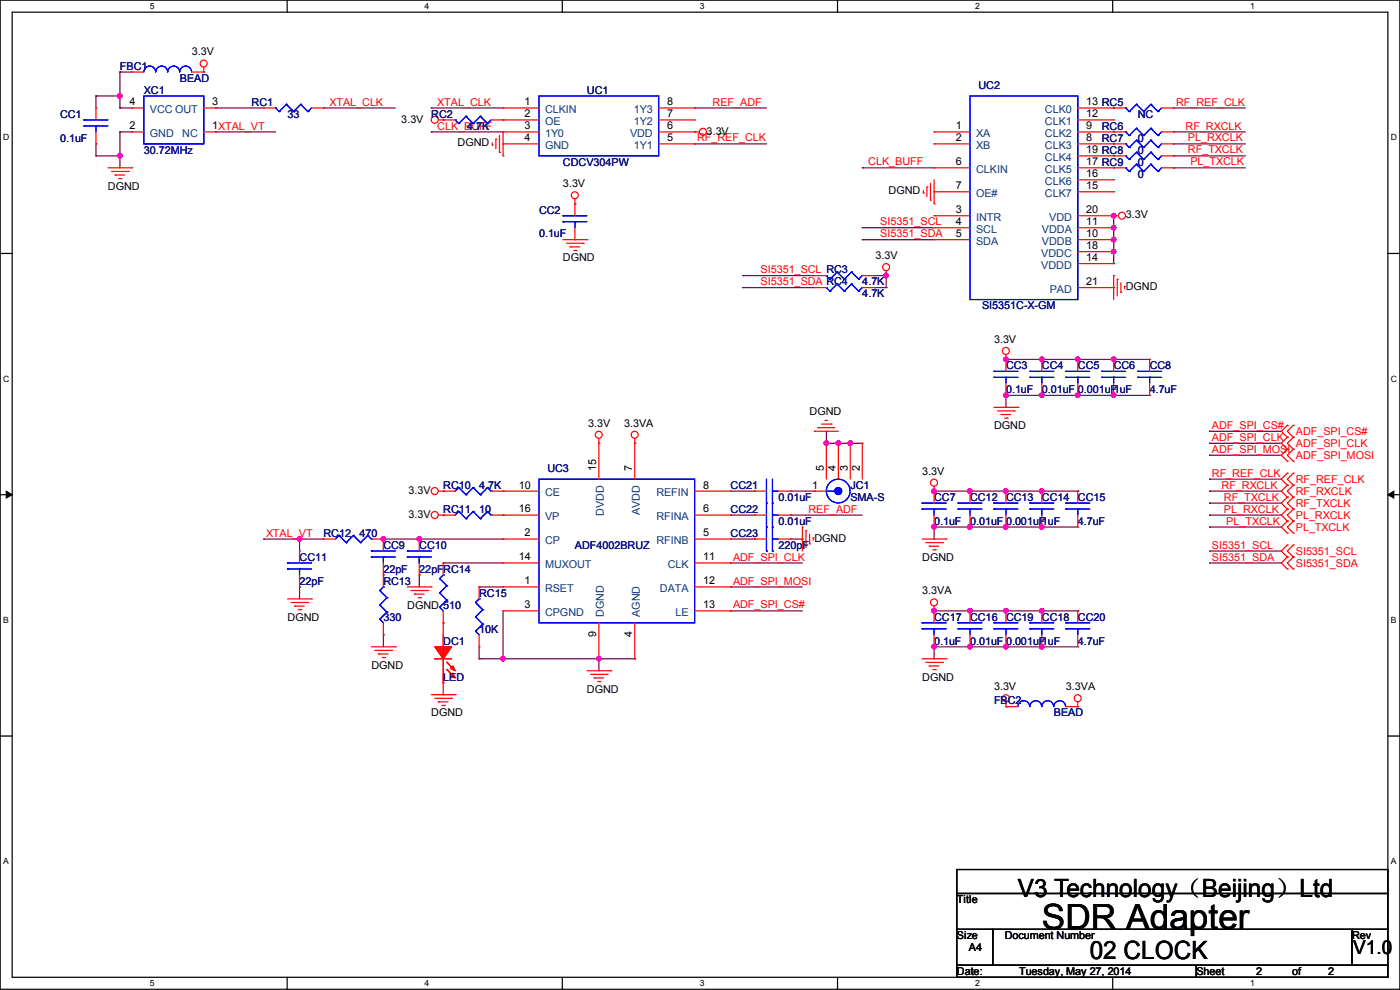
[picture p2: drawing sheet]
<svg xmlns="http://www.w3.org/2000/svg" width="297mm" height="210mm" viewBox="0 0 297 210" stroke-linecap="round" stroke-linejoin="round" font-family="sans-serif">
<path d="M0 0h297v209.8h-297zM2.6 2.6h291.8v204.7h-291.8z" fill="none" stroke="#000" stroke-width=".25"/>
<g fill="#fff">
<path d="M31.7 .3h1v2h-1z"/>
<path d="M31.7 207.6h1v2h-1z"/>
</g>
<path d="M60.9 0v2.6M60.9 207.3v2.5" fill="none" stroke="#000" stroke-width=".25"/>
<g fill="#fff">
<path d="M90.1 .3h1v2h-1z"/>
<path d="M90.1 207.6h1v2h-1z"/>
</g>
<path d="M119.3 0v2.6M119.3 207.3v2.5" fill="none" stroke="#000" stroke-width=".25"/>
<g fill="#fff">
<path d="M148.5 .3h.9v2h-.9z"/>
<path d="M148.5 207.6h.9v2h-.9z"/>
</g>
<path d="M177.7 0v2.6M177.7 207.3v2.5" fill="none" stroke="#000" stroke-width=".25"/>
<g fill="#fff">
<path d="M206.8 .3h1v2h-1z"/>
<path d="M206.8 207.6h1v2h-1z"/>
</g>
<path d="M236.1 0v2.6M236.1 207.3v2.5" fill="none" stroke="#000" stroke-width=".25"/>
<g fill="#fff">
<path d="M265.2 .3h1v2h-1z"/>
<path d="M265.2 207.6h1v2h-1z"/>
<path d="M.7 28.2h1.2v1.9h-1.2z"/>
<path d="M295.1 28.2h1.2v1.9h-1.2z"/>
<path d="M.7 79.3h1.2v2h-1.2z"/>
<path d="M295.1 79.3h1.2v2h-1.2z"/>
</g>
<path d="M0 53.8h2.6M294.4 53.8h2.6" fill="none" stroke="#000" stroke-width=".25"/>
<g fill="#fff">
<path d="M.7 130.5h1.2v2h-1.2z"/>
<path d="M295.1 130.5h1.1v2h-1.1z"/>
</g>
<path d="M0 104.9h2.6M294.4 104.9h2.6" fill="none" stroke="#000" stroke-width=".25"/>
<path d="M1.3 104.2l1.3 .7-1.3 .8zM294.4 104.9l1.3-.7v1.5z" fill="#000" stroke="#000" stroke-width=".21"/>
<g fill="#fff">
<path d="M.7 181.7h1.2v2h-1.2z"/>
<path d="M295.1 181.7h1.1v2h-1.1z"/>
</g>
<path d="M0 156.1h2.6M294.4 156.1h2.6M203 184.4h91.4v5.1h-91.4zM203 189.5h91.4v7.6h-91.4zM203 197.1h7.6v7.7h-7.6zM210.6 197.1h76.2v7.7h-76.2zM286.8 197.1h7.6v7.7h-7.6zM203 204.8h50.8v2.5h-50.8zM253.8 204.8h40.6v2.5h-40.6z" fill="none" stroke="#000" stroke-width=".25"/>
<g fill="none" stroke="#800040" stroke-width=".25">
<path d="M25.4 15.3h.1M25.4 15.3h2.6M25.4 15.3v7.6M20.4 30.5h.1M20.4 20.4h.1M20.4 33.1h.1M20.4 20.4v2.5M20.4 30.5v2.6M20.4 20.4h5M20.4 33.1h5M25.4 20.4h.1M25.4 33.1h.1"/>
<path d="M25.4 28h.1M25.4 22.9h.1M25.4 22.9h2.6M25.4 28v7.6M25.4 28h2.6M45.8 22.9h.1M45.8 28h.1M45.8 22.9h10.1M45.8 28h12.7M68.6 22.9h.1M68.6 22.9h15.3M91.5 22.9h.1"/>
<path d="M91.5 28h.1M91.5 22.9h15.2M91.5 28h15.2M147.4 30.5h.1M147.4 22.9h.1M147.4 22.9h15.2M147.4 30.5h15.2M182.9 35.6h.1M182.9 35.6h15.3M249 22.9h.1M249 28h.1M249 33.1h.1"/>
<path d="M249 30.5h.1M249 35.6h.1M249 22.9h15.2M249 33.1h15.2M249 28h15.2M249 30.5h15.2M249 35.6h15.2M157.5 58.5h.1M157.5 58.5h15.3M182.9 48.3h.1M182.9 50.8h.1M182.9 48.3h15.3"/>
<path d="M182.9 50.8h15.3M185.5 58.5h2.5M188 58.5h.1M188 58.5v2.5M236.3 53.4h.1M236.3 50.8h.1M236.3 45.8h.1M236.3 48.3h.1M236.3 45.8v10.1M157.5 61h.1M157.5 61h15.3M185.5 61h.1"/>
<path d="M185.5 61h2.5M188 61h.1M213.4 76.2h30.5M221 76.2h.1M228.6 76.2h.1M236.3 76.2h.1M243.9 76.2h.1M175.3 91.5h.1M175.3 94h.1M175.3 91.5v2.5M175.3 94h7.6M177.8 94h.1"/>
<path d="M180.4 94h.1M213.4 83.9h.1M213.4 86.4h.1M213.4 83.9h30.5M213.4 83.9v2.5M221 83.9h.1M228.6 83.9h.1M236.3 83.9h.1M256.6 91.5h.1M256.6 94h.1M256.6 96.6h.1M256.6 94h15.2"/>
<path d="M256.6 91.5h15.2M256.6 96.6h15.2M55.9 114.3h.1M55.9 114.3h12.7M63.5 114.3h.1M63.5 114.3v2.6M81.3 114.3h.1M81.3 114.3h25.4M88.9 114.3h.1M94 119.4h.1M94 119.4h12.7M155 109.3h.1"/>
<path d="M155 119.4h.1M155 114.3h5.1M155 104.2h5.1M155 119.4h15.2M155 109.3h5.1M160.1 104.2h.1M160.1 114.3h.1M167.7 109.3h.1M167.7 114.3h2.5M167.7 104.2h5.1M167.7 109.3h15.2M170.2 114.3h.1"/>
<path d="M172.8 104.2h.1M198.2 111.8h.1M198.2 114.3h.1M198.2 104.2h30.4M198.2 111.8h30.4M198.2 111.8v2.5M205.8 104.2h.1M205.8 111.8h.1M213.4 104.2h.1M213.4 111.8h.1M221 104.2h.1M221 111.8h.1"/>
<path d="M228.6 104.2h.1M256.6 109.3h.1M256.6 111.8h.1M256.6 101.6h.1M256.6 104.2h.1M256.6 106.7h.1M256.6 116.9h.1M256.6 119.4h.1M256.6 104.2h15.2M256.6 111.8h15.2M256.6 119.4h15.2M256.6 109.3h15.2"/>
<path d="M256.6 101.6h15.2M256.6 106.7h15.2M256.6 116.9h15.2M63.5 124.5h.1M63.5 124.5v2.5M81.3 134.7h.1M81.3 134.7v2.5M88.9 122h.1M88.9 122v2.5M101.6 124.5h.1M101.6 139.7h.1M101.6 124.5h5.1"/>
<path d="M101.6 139.7h33.1M101.6 137.2v2.5M106.7 139.7h.1M106.7 129.6v10.1M127 139.7h.1M127 139.7v2.6M134.7 139.7h.1M155 124.5h.1M155 129.6h.1M155 129.6h15.2M155 124.5h15.2M198.2 137.2h.1"/>
<path d="M198.2 139.7h.1M198.2 137.2v2.5M198.2 129.6h30.4M198.2 137.2h30.4M205.8 129.6h.1M205.8 137.2h.1M213.4 129.6h.1M213.4 137.2h.1M221 129.6h.1M221 137.2h.1M228.6 129.6h.1"/>
</g>
<g fill="#f0f" stroke="#f0f" stroke-width=".25">
<circle cx="25.4" cy="20.3" r=".49"/>
<circle cx="25.4" cy="33" r=".49"/>
<circle cx="188" cy="58.4" r=".49"/>
<circle cx="236.2" cy="53.4" r=".49"/>
<circle cx="236.2" cy="50.8" r=".49"/>
<circle cx="236.2" cy="45.7" r=".49"/>
<circle cx="236.2" cy="48.3" r=".49"/>
<circle cx="213.4" cy="76.2" r=".49"/>
<circle cx="221" cy="76.2" r=".49"/>
<circle cx="236.2" cy="76.2" r=".49"/>
<circle cx="228.6" cy="76.2" r=".49"/>
<circle cx="236.2" cy="83.8" r=".49"/>
<circle cx="213.4" cy="83.8" r=".49"/>
<circle cx="221" cy="83.8" r=".49"/>
<circle cx="228.6" cy="83.8" r=".49"/>
<circle cx="88.9" cy="114.3" r=".49"/>
<circle cx="81.3" cy="114.3" r=".49"/>
<circle cx="63.5" cy="114.3" r=".49"/>
<circle cx="198.1" cy="104.2" r=".49"/>
<circle cx="205.8" cy="104.2" r=".49"/>
<circle cx="221" cy="104.2" r=".49"/>
<circle cx="213.4" cy="104.2" r=".49"/>
<circle cx="221" cy="111.8" r=".49"/>
<circle cx="198.1" cy="111.8" r=".49"/>
<circle cx="205.8" cy="111.8" r=".49"/>
<circle cx="213.4" cy="111.8" r=".49"/>
<circle cx="198.1" cy="129.6" r=".49"/>
<circle cx="205.8" cy="129.6" r=".49"/>
<circle cx="221" cy="129.6" r=".49"/>
<circle cx="213.4" cy="129.6" r=".49"/>
<circle cx="221" cy="137.2" r=".49"/>
<circle cx="198.1" cy="137.2" r=".49"/>
<circle cx="205.8" cy="137.2" r=".49"/>
<circle cx="213.4" cy="137.2" r=".49"/>
<circle cx="106.7" cy="139.7" r=".49"/>
<circle cx="127" cy="139.7" r=".49"/>
<circle cx="180.4" cy="94" r=".49"/>
<circle cx="177.8" cy="94" r=".49"/>
<circle cx="175.3" cy="94" r=".49"/>
</g>
<g fill="none" stroke="#f00" stroke-width=".25">
<path d="M28 15.3h.1M28 15.3h2.5M40.7 15.3h2.5M43.2 15.3h.1M43.2 14.3v1M20.4 22.9h.1M20.4 30.5h.1M20.4 22.9v2.5M20.4 28v2.5M22.9 35.6h5.1M23.7 36.4h3.5M24.4 37.1h.1"/>
<path d="M24.4 37.1h2.1M25.2 37.9h.5M25.7 37.9h.1M27.2 36.4h.1M28 35.6h.1M28 28h.1M28 22.9h.1M28 28h2.5M28 22.9h2.5M43.2 28h2.6M43.2 22.9h2.6M45.8 28h.1"/>
<path d="M45.8 22.9h.1M55.9 22.9h.1M55.9 22.9h2.6M66.1 22.9h2.5M68.6 22.9h.1M93 25.4h3.6M94 25.4h.1M104.2 25.4h10.1M104.4 30.8h.1M104.4 30.3v.5M105.2 29.5h.1M105.2 29.5v2"/>
<path d="M106 32.3h.1M106 28.7v3.6M106.7 33.1h.1M106.7 25.4h.1M106.7 22.9h.1M106.7 28h.1M106.7 30.5h.1M106.7 28v5.1M106.7 28h7.6M106.7 30.5h7.6M106.7 22.9h7.6M139.7 25.4h7.7"/>
<path d="M139.7 28h8.7M139.7 30.5h7.7M139.7 22.9h7.7M147.4 28h.1M147.4 22.9h.1M147.4 25.4h.1M147.4 30.5h.1M196.6 39.7h.1M196.6 39.7v2M197.4 38.9v3.6M198.2 28h.1M198.2 30.5h.1"/>
<path d="M198.2 35.6h.1M198.2 35.6h7.6M198.2 28h7.6M198.2 38.1v5.1M198.2 30.5h7.6M228.6 35.6h10.2M228.6 25.4h7.7M228.6 28h10.2M228.6 30.5h10.2M228.6 22.9h10.2M228.6 33.1h10.2M228.6 38.1h7.7"/>
<path d="M236.3 30.5h.1M236.3 22.9h.1M236.3 28h.1M236.3 25.4h.1M236.3 33.1h.1M236.3 35.6h.1M236.3 38.1h.1M246.4 35.6h2.6M246.4 28h2.6M246.4 30.5h2.6M246.4 22.9h2.6M246.4 33.1h2.6"/>
<path d="M249 30.5h.1M249 22.9h.1M249 28h.1M249 33.1h.1M249 35.6h.1M119.4 50.8h5.1M120.2 51.6h3.5M120.9 52.4h.1M120.9 52.4h2.1M121.7 53.1h.5M122 43.2h.1M122 50.8h.1"/>
<path d="M122 42.2v3.6M122 48.3v2.5M122.2 53.1h.1M123.7 51.6h.1M124.5 50.8h.1M172.8 58.5h.1M172.8 58.5h2.5M182.9 58.5h2.6M185.5 58.5h.1M188 58.5h.1M188 57.4v1.1M195.9 40.9h.1"/>
<path d="M195.9 40.4v.5M197.4 42.5h.1M198.2 43.2h.1M198.2 40.7h.1M198.2 45.8h.1M198.2 48.3h.1M198.2 50.8h.1M198.2 50.8h7.6M198.2 45.8h7.6M198.2 40.7h7.6M198.2 48.3h7.6M228.6 50.8h7.7"/>
<path d="M228.6 45.8h8.7M228.6 40.7h7.7M228.6 48.3h7.7M228.6 53.4h7.7M228.6 55.9h7.7M236.3 45.8h.1M236.3 58.5h.1M236.3 40.7h.1M236.3 48.3h.1M236.3 50.8h.1M236.3 53.4h.1M236.3 55.9h.1"/>
<path d="M236.3 58.5v5M237 59.2h.1M237 59.2v3.6M237.8 60v2M172.8 61h.1M172.8 61h2.5M182.9 61h2.6M185.5 61h.1M213.4 76.2h.1M213.4 75.2v3.6M221 76.2h.1M221 76.2v2.6"/>
<path d="M228.6 76.2h.1M228.6 76.2v2.6M228.6 61h7.7M236.3 76.2h.1M236.3 61h.1M236.3 76.2v2.6M237.8 62h.1M238.5 60.7h.1M238.5 60.7v.6M243.9 76.2h.1M243.9 76.2v2.6M127 94h.1"/>
<path d="M127 93v8.6M134.7 94h.1M134.7 93v8.6M172.8 91.5h.1M172.8 91.5h5M173.5 90.7h.1M173.5 90.7h3.6M174.3 90h2M175 89.2h.1M175 89.2h.6M175.3 94h.1M175.3 94v7.6"/>
<path d="M176.3 90h.1M177.8 94h.1M177.8 94v7.6M180.4 94h.1M180.4 94v7.6M182.9 94h.1M182.9 94v7.6M210.9 86.4h5M211.6 87.2h3.6M212.4 87.9h.1M212.4 87.9h2M213.1 88.7h.6"/>
<path d="M213.4 83.9h.1M213.4 81.3v2.6M213.7 88.7h.1M215.2 87.2h.1M215.9 86.4h.1M221 83.9h.1M221 81.3v2.6M228.6 83.9h.1M228.6 81.3v2.6M236.3 83.9h.1M236.3 81.3v2.6M243.9 83.9h.1"/>
<path d="M243.9 81.3v2.6M273.1 95.3h.1M273.1 97.8h.1M273.1 90.2h.1M273.1 92.8h.1M273.1 95.3l-1.3 1.3 1.3 1.2M273.1 90.2l-1.3 1.3 1.3 1.3M273.1 92.8l-1.3 1.2 1.3 1.3M274.4 97.8h.1M274.4 95.3h.1M274.4 92.8h.1M274.4 90.2h.1"/>
<path d="M274.4 95.3l-1.3 1.3 1.3 1.2M274.4 90.2l-1.3 1.3 1.3 1.3M274.4 92.8l-1.3 1.2 1.3 1.3M63.5 116.9h.1M63.5 116.9v2.5M68.6 114.3h.1M68.6 114.3h2.6M78.8 114.3h2.5M81.3 114.3h.1M81.3 114.3v2.6M81.3 119.4v5.1M88.9 114.3h.1"/>
<path d="M88.9 114.3v2.6M88.9 119.4v2.6M93 104.2h3.6M93 109.3h3.6M94 104.2h.1M94 109.3h.1M94 119.4h.1M94 119.4v2.6M104.2 104.2h10.1M104.2 109.3h10.1M106.7 109.3h.1M106.7 104.2h.1"/>
<path d="M106.7 114.3h.1M106.7 119.4h.1M106.7 114.3h7.6M106.7 119.4h7.6M147.4 104.2h7.6M147.4 109.3h7.6M147.4 114.3h7.6M147.4 119.4h7.6M155 104.2h.1M155 109.3h.1M155 114.3h.1M155 119.4h.1"/>
<path d="M160.1 114.3h.1M160.1 104.2h.1M160.1 109.3h.1M160.1 104.2h2.5M160.1 109.3h2.5M160.1 114.3h2.5M165.1 104.2h2.6M165.1 109.3h2.6M165.1 114.3h2.6M167.7 114.3h.1M167.7 104.2h.1M167.7 109.3h.1"/>
<path d="M170.2 111.8h.1M170.2 111.8v5.1M171 112.6h.1M171 112.6v3.5M171.7 115.4h.1M171.7 113.3v2.1M172.5 114.1h.1M172.5 114.1v.5M172.8 104.2h.1M172.8 104.2h2.5M195.6 114.3h5.1M196.4 115.1h3.5"/>
<path d="M197.1 115.9h.1M197.1 115.9h2.1M197.9 116.6h.5M198.2 104.2h.1M198.2 111.8h.1M198.2 103.2v3.5M198.2 109.3v2.5M198.4 116.6h.1M199.9 115.1h.1M200.7 114.3h.1M205.8 104.2h.1M205.8 111.8h.1"/>
<path d="M205.8 104.2v2.5M205.8 109.3v2.5M213.4 104.2h.1M213.4 111.8h.1M213.4 104.2v2.5M213.4 109.3v2.5M221 104.2h.1M221 111.8h.1M221 104.2v2.5M221 109.3v2.5M228.6 104.2h.1M228.6 111.8h.1"/>
<path d="M228.6 104.2v2.5M228.6 109.3v2.5M273.1 100.4h.1M273.1 102.9h.1M273.1 105.5h.1M273.1 108h.1M273.1 110.5h.1M273.1 113.1h.1M273.1 115.6h.1M273.1 118.2h.1M273.1 100.4l-1.3 1.2 1.3 1.3M273.1 102.9l-1.3 1.3 1.3 1.3"/>
<path d="M273.1 105.5l-1.3 1.2 1.3 1.3M273.1 108l-1.3 1.3 1.3 1.2M273.1 110.5l-1.3 1.3 1.3 1.3M273.1 115.6l-1.3 1.3 1.3 1.3M273.1 118.2l-1.3 1.2 1.3 1.3M274.4 102.9h.1M274.4 100.4h.1M274.4 105.5h.1M274.4 108h.1M274.4 110.5h.1M274.4 113.1h.1M274.4 118.2h.1"/>
<path d="M274.4 115.6h.1M274.4 100.4l-1.3 1.2 1.3 1.3M274.4 102.9l-1.3 1.3 1.3 1.3M274.4 105.5l-1.3 1.2 1.3 1.3M274.4 108l-1.3 1.3 1.3 1.2M274.4 110.5l-1.3 1.3 1.3 1.3M274.4 115.6l-1.3 1.3 1.3 1.3M274.4 118.2l-1.3 1.2 1.3 1.3M61 127h5.1M61.8 127.8h3.5M62.5 128.6h.1M62.5 128.6h2.1"/>
<path d="M63.3 129.3h.5M63.5 124.5h.1M63.5 122v2.5M63.8 129.3h.1M65.3 127.8h.1M66.1 127h.1M78.8 137.2h5.1M79.5 138h3.6M80.3 138.7h.1M80.3 138.7h2M81.1 139.5h.5M81.3 134.7h.1"/>
<path d="M81.3 122h.1M81.3 132.1v2.6M81.6 139.5h.1M83.1 138h.1M83.9 137.2h.1M86.4 124.5h5.1M87.2 125.3h3.5M87.9 126h.1M87.9 126h2.1M88.7 126.8h.5M88.9 122h.1M89.2 126.8h.1"/>
<path d="M90.7 125.3h.1M91.5 124.5h.1M92.2 139.7h.1M92.2 139.7h3.6M94 132.1h.1M94 137.2h.1M94 129.6v7.6M94 139.7v7.7M101.6 137.2h.1M101.6 124.5h.1M101.6 124.5v2.5M101.6 134.7v2.5"/>
<path d="M106.7 124.5h.1M106.7 129.6h.1M106.7 124.5h7.6M106.7 129.6h7.6M127 139.7h.1M127 132.1v7.6M134.7 139.7h.1M134.7 132.1v7.6M147.4 124.5h7.6M147.4 129.6h7.6M155 124.5h.1M155 129.6h.1"/>
<path d="M195.6 139.7h5.1M198.2 129.6h.1M198.2 137.2h.1M198.2 128.6v3.5M198.2 134.7v2.5M200.7 139.7h.1M205.8 129.6h.1M205.8 137.2h.1M205.8 129.6v2.5M205.8 134.7v2.5M213.4 129.6h.1M213.4 137.2h.1"/>
<path d="M213.4 129.6v2.5M213.4 134.7v2.5M221 129.6h.1M221 137.2h.1M221 129.6v2.5M221 134.7v2.5M228.6 129.6h.1M228.6 137.2h.1M228.6 129.6v2.5M228.6 134.7v2.5M273.1 120.7h.1M274.4 120.7h.1"/>
<path d="M91.5 147.4h5.1M92.2 148.1h3.6M93 148.9h.1M93 148.9h2M93.8 149.6h.5M94 144.8h.1M94 147.4h.1M94.3 149.6h.1M94.8 140.5h.1M94.8 142h.1M94.8 140.5l1.5 1.5M94.8 142l1.5 1.6"/>
<path d="M95.8 148.1h.1M96.6 147.4h.1M124.5 142.3h5.1M125.3 143h3.5M126 143.8h.1M126 143.8h2.1M126.8 144.6h.5M127.3 144.6h.1M128.8 143h.1M129.6 142.3h.1M196.4 140.5h3.5M197.1 141.3h.1"/>
<path d="M197.1 141.3h2.1M197.9 142h.5M198.4 142h.1M199.9 140.5h.1M213.4 149.9h.1M213.4 148.9v1M213.4 149.9h2.5M226.1 149.9h2.5M228.6 149.9h.1M228.6 148.9v1"/>
<circle cx="43.2" cy="13.5" r=".74"/>
<circle cx="92.2" cy="25.4" r=".74"/>
<circle cx="149.1" cy="28" r=".74"/>
<circle cx="121.9" cy="41.4" r=".74"/>
<circle cx="188" cy="56.7" r=".74"/>
<circle cx="238" cy="45.7" r=".74"/>
<circle cx="213.4" cy="74.4" r=".74"/>
<circle cx="127" cy="92.2" r=".74"/>
<circle cx="134.6" cy="92.2" r=".74"/>
<circle cx="92.2" cy="104.2" r=".74"/>
<circle cx="92.2" cy="109.2" r=".74"/>
<circle cx="198.1" cy="102.4" r=".74"/>
<circle cx="198.1" cy="127.8" r=".74"/>
<circle cx="213.4" cy="148.1" r=".74"/>
<circle cx="228.6" cy="148.1" r=".74"/>
</g>
<g fill="none" stroke="#00f" stroke-width=".25">
<path d="M30.5 15.3a1.25 1.25 0 0 1 1.3-1.3 1.25 1.25 0 0 1 1.2 1.3 1.27 1.27 0 0 1 1.3-1.3 1.27 1.27 0 0 1 1.3 1.3M35.6 15.3a1.25 1.25 0 0 1 1.3-1.3 1.25 1.25 0 0 1 1.2 1.3M38.1 15.3a1.25 1.25 0 0 1 1.3-1.3 1.25 1.25 0 0 1 1.2 1.3M17.8 25.4h.1M17.8 26.7h.1M17.8 25.4h5.1M17.8 26.7h5.1M20.4 26.7h.1M20.4 26.7v1.3M30.5 20.4h12.7v10.1h-12.7zM58.5 22.9h.1M58.5 22.9l.7 .8"/>
<path d="M59.2 23.7h.1M60.7 22.1h.1M60.7 22.1l1.6 1.6M60.7 22.1l-1.5 1.6M62.3 23.7h.1M63.8 22.1h.1M63.8 22.1l1.5 1.6M63.8 22.1l-1.5 1.6M65.3 23.7h.1M66.1 22.9l-.8 .8M96.6 25.4h.1M96.6 25.4l.7 .8"/>
<path d="M97.3 26.2h.1M98.8 24.7h.1M98.8 24.7l1.6 1.5M98.8 24.7l-1.5 1.5M100.4 26.2h.1M101.9 24.7h.1M101.9 24.7l1.5 1.5M101.9 24.7l-1.5 1.5M103.4 26.2h.1M104.2 25.4l-.8 .8M114.3 20.4h25.4v12.7h-25.4zM205.8 20.4h22.8v43.1h-22.8z"/>
<path d="M238.8 30.5h.1M238.8 22.9h.1M238.8 28h.1M238.8 33.1h.1M238.8 35.6h.1M238.8 30.5l.8 .8M238.8 22.9l.8 .8M238.8 28l.8 .7M238.8 33.1l.8 .7M238.8 35.6l.8 .8M239.6 31.3h.1M239.6 23.7h.1"/>
<path d="M239.6 28.7h.1M239.6 33.8h.1M239.6 36.4h.1M241.1 29.8h.1M241.1 22.1h.1M241.1 27.2h.1M241.1 32.3h.1M241.1 34.8h.1M241.1 29.8l1.5 1.5M241.1 29.8l-1.5 1.5M241.1 22.1l1.5 1.6M241.1 22.1l-1.5 1.6"/>
<path d="M241.1 27.2l1.5 1.5M241.1 27.2l-1.5 1.5M241.1 32.3l1.5 1.5M241.1 32.3l-1.5 1.5M241.1 34.8l1.5 1.6M241.1 34.8l-1.5 1.6M242.6 31.3h.1M242.6 23.7h.1M242.6 28.7h.1M242.6 33.8h.1M242.6 36.4h.1M244.1 29.8h.1"/>
<path d="M244.1 22.1h.1M244.1 27.2h.1M244.1 32.3h.1M244.1 34.8h.1M244.1 29.8l1.6 1.5M244.1 29.8l-1.5 1.5M244.1 22.1l1.6 1.6M244.1 22.1l-1.5 1.6M244.1 27.2l1.6 1.5M244.1 27.2l-1.5 1.5M244.1 32.3l1.6 1.5M244.1 32.3l-1.5 1.5"/>
<path d="M244.1 34.8l1.6 1.6M244.1 34.8l-1.5 1.6M245.7 31.3h.1M245.7 23.7h.1M245.7 28.7h.1M245.7 33.8h.1M245.7 36.4h.1M246.4 30.5l-.7 .8M246.4 22.9l-.7 .8M246.4 28l-.7 .7M246.4 33.1l-.7 .7M246.4 35.6l-.7 .8"/>
<path d="M119.4 45.8h.1M119.4 47h.1M119.4 45.8h5.1M119.4 47h5.1M122 47h.1M122 47v1.3M175.3 58.5h.1M175.3 58.5l.8 .7M176.1 59.2h.1M177.6 57.7h.1M177.6 57.7l1.5 1.5M177.6 57.7l-1.5 1.5"/>
<path d="M179.1 59.2h.1M180.6 57.7h.1M180.6 57.7l1.6 1.5M180.6 57.7l-1.5 1.5M182.2 59.2h.1M182.9 58.5l-.7 .7M175.3 61h.1M175.3 61l.8 .8M176.1 61.8h.1M177.6 60.2h.1M177.6 60.2l1.5 1.6M177.6 60.2l-1.5 1.6"/>
<path d="M179.1 61.8h.1M180.6 60.2h.1M180.6 60.2l1.6 1.6M180.6 60.2l-1.5 1.6M182.2 61.8h.1M182.9 61l-.7 .8M210.9 78.8h.1M210.9 78.8h5M218.5 78.8h.1M218.5 78.8h5.1M226.1 78.8h.1M226.1 78.8h5.1"/>
<path d="M233.7 78.8h.1M233.7 78.8h5.1M241.3 78.8h.1M241.3 78.8h5.1M210.9 80.1h.1M210.9 80.1h5M213.4 80.1h.1M213.4 80.1v1.2M218.5 80.1h.1M218.5 80.1h5.1M221 80.1h.1M221 80.1v1.2"/>
<path d="M226.1 80.1h.1M226.1 80.1h5.1M228.6 80.1h.1M228.6 80.1v1.2M233.7 80.1h.1M233.7 80.1h5.1M236.3 80.1h.1M236.3 80.1v1.2M241.3 80.1h.1M241.3 80.1h5.1M243.9 80.1h.1M243.9 80.1v1.2"/>
<path d="M61 119.4h.1M61 119.4h5.1M71.9 113.6h.1M71.9 113.6l-.7 .7M71.9 113.6l1.5 1.5M73.4 115.1h.1M75 113.6h.1M75 113.6l-1.6 1.5M75 113.6l1.5 1.5M76.5 115.1h.1M78 113.6h.1M78 113.6l-1.5 1.5"/>
<path d="M78 113.6l.8 .7M78.8 114.3h.1M78.8 116.9h.1M78.8 118.2h.1M78.8 116.9h5.1M78.8 118.2h5.1M81.3 118.2h.1M81.3 118.2v1.2M86.4 116.9h.1M86.4 118.2h.1M86.4 116.9h5.1M86.4 118.2h5.1"/>
<path d="M88.9 118.2h.1M88.9 118.2v1.2M97.3 108.5h.1M97.3 103.4h.1M97.3 108.5l-.7 .8M97.3 108.5l1.5 1.5M97.3 103.4l-.7 .8M97.3 103.4l1.5 1.5M98.8 110h.1M98.8 104.9h.1M100.4 108.5h.1M100.4 103.4h.1"/>
<path d="M100.4 108.5l-1.6 1.5M100.4 108.5l1.5 1.5M100.4 103.4l-1.6 1.5M100.4 103.4l1.5 1.5M101.9 110h.1M101.9 104.9h.1M103.4 108.5h.1M103.4 103.4h.1M103.4 108.5l-1.5 1.5M103.4 108.5l.8 .8M103.4 103.4l-1.5 1.5M103.4 103.4l.8 .8"/>
<path d="M104.2 109.3h.1M104.2 104.2h.1M114.3 101.6h33.1v30.5h-33.1zM162.6 116.9h.1M162.6 106.7h.1M162.6 111.8h.1M162.6 101.6v15.3M163.9 116.9h.1M163.9 114.3h.1M163.9 106.7h.1M163.9 104.2h.1M163.9 111.8h.1"/>
<path d="M163.9 109.3h.1M163.9 101.6v15.3M163.9 114.3h1.2M163.9 104.2h1.2M163.9 109.3h1.2M175.3 104.2h1.8M177.1 104.2h.1M195.6 106.7h.1M195.6 108h.1M195.6 106.7h5.1M195.6 108h5.1M198.2 108h.1"/>
<path d="M198.2 108v1.3M203.2 106.7h.1M203.2 108h.1M203.2 106.7h5.1M203.2 108h5.1M205.8 108h.1M205.8 108v1.3M210.9 106.7h.1M210.9 108h.1M210.9 106.7h5M210.9 108h5M213.4 108h.1"/>
<path d="M213.4 108v1.3M218.5 106.7h.1M218.5 108h.1M218.5 106.7h5.1M218.5 108h5.1M221 108h.1M221 108v1.3M226.1 106.7h.1M226.1 108h.1M226.1 106.7h5.1M226.1 108h5.1M228.6 108h.1"/>
<path d="M228.6 108v1.3M61 120.7h.1M61 120.7h5.1M63.5 120.7h.1M63.5 120.7v1.3M80.6 131.4h.1M80.6 128.3h.1M80.6 125.3h.1M80.6 131.4l.7 .7M80.6 128.3l1.5 1.5M80.6 125.3l1.5 1.5M81.3 124.5h.1"/>
<path d="M81.3 124.5l-.7 .8M82.1 129.8h.1M82.1 126.8h.1M82.1 126.8l-1.5 1.5M82.1 129.8l-1.5 1.6M93.3 128.8h.1M93.3 125.8h.1M93.3 122.7h.1M93.3 128.8l.7 .8M93.3 125.8l1.5 1.5M93.3 122.7l1.5 1.5M94 122h.1"/>
<path d="M94 122l-.7 .7M94.8 127.3h.1M94.8 124.2h.1M94.8 127.3l-1.5 1.5M94.8 124.2l-1.5 1.6M100.9 133.9h.1M100.9 130.9h.1M100.9 127.8h.1M100.9 133.9l.7 .8M100.9 130.9l1.5 1.5M100.9 127.8l1.5 1.5M101.6 127h.1"/>
<path d="M101.6 127l-.7 .8M102.4 132.4h.1M102.4 129.3h.1M102.4 132.4l-1.5 1.5M102.4 129.3l-1.5 1.6M195.6 132.1h.1M195.6 133.4h.1M195.6 132.1h5.1M195.6 133.4h5.1M198.2 133.4h.1M198.2 133.4v1.3M203.2 132.1h.1"/>
<path d="M203.2 133.4h.1M203.2 132.1h5.1M203.2 133.4h5.1M205.8 133.4h.1M205.8 133.4v1.3M210.9 132.1h.1M210.9 133.4h.1M210.9 132.1h5M210.9 133.4h5M213.4 133.4h.1M213.4 133.4v1.3M218.5 132.1h.1"/>
<path d="M218.5 133.4h.1M218.5 132.1h5.1M218.5 133.4h5.1M221 133.4h.1M221 133.4v1.3M226.1 132.1h.1M226.1 133.4h.1M226.1 132.1h5.1M226.1 133.4h5.1M228.6 133.4h.1M228.6 133.4v1.3M215.9 149.9a1.25 1.25 0 0 1 1.3-1.3 1.25 1.25 0 0 1 1.2 1.3"/>
<path d="M218.5 149.9a1.25 1.25 0 0 1 1.2-1.3 1.25 1.25 0 0 1 1.3 1.3 1.27 1.27 0 0 1 1.2-1.3 1.27 1.27 0 0 1 1.3 1.3 1.27 1.27 0 0 1 1.3-1.3 1.27 1.27 0 0 1 1.3 1.3"/>
<circle cx="177.8" cy="104.2" r="2.52"/>
</g>
<circle cx="177.8" cy="104.2" r=".74" fill="#00f" stroke="#00f" stroke-width=".25"/>
<g fill="#f00" stroke="#f00" stroke-width=".25">
<path d="M92.2 137.2h3.6l-1.8 2.5z" fill-rule="evenodd"/>
<path d="M96.1 142.8l.5 1-1.1-.5z" fill-rule="evenodd"/>
<path d="M95.5 141.8l.6-.5 .5 1z" fill-rule="evenodd"/>
<path d="M92.2 137.2h3.6l-1.8 2.5z" fill-rule="evenodd"/>
<path d="M96.1 142.8l.5 1-1.1-.5z" fill-rule="evenodd"/>
<path d="M95.5 141.8l.6-.5 .5 1z" fill-rule="evenodd"/>
</g>
<text font-size="7.4" x="221" y="197.1">SDR Adapter</text>
<g font-size="5.3">
<text x="215.9" y="190.2">V3 Technology（Beijing）Ltd</text>
<text x="231.2" y="203.5">02 CLOCK</text>
</g>
<text font-size="4.1" x="287.1" y="202.3">V1.0</text>
<g font-size="2.3">
<text x="40.7" y="11.8">3.3V</text>
<text x="27.5" y="22.4">4</text>
<text x="45" y="22.4">3</text>
<text x="111.3" y="22.4">1</text>
<text x="141.5" y="22.4">8</text>
<text x="230.4" y="22.4">13 RC5</text>
<text x="27.5" y="27.4">2</text>
<text x="45" y="27.4">1XTAL_VT</text>
<text x="85.1" y="26">3.3V</text>
<text x="111.3" y="24.9">2</text>
<text x="111.3" y="27.4">3</text>
<text x="111.3" y="30">4</text>
<text x="141.5" y="24.9">7</text>
<text x="141.5" y="27.4">6</text>
<text x="141.5" y="30">5</text>
<text x="149.9" y="28.5">3.3V</text>
<text x="202.7" y="27.4">1</text>
<text x="202.7" y="30">2</text>
<text x="230.4" y="24.9">12</text>
<text x="230.4" y="27.4">9</text>
<text x="230.4" y="30">8</text>
<text x="97.1" y="31.1">DGND</text>
<text x="202.7" y="35.1">6</text>
<text x="230.4" y="32.5">19 RC8</text>
<text x="230.4" y="35.1">17 RC9</text>
<text x="22.9" y="40.2">DGND</text>
<text x="119.4" y="39.7">3.3V</text>
<text x="188.5" y="41.2">DGND</text>
<text x="202.7" y="40.1">7</text>
<text x="230.4" y="37.6">16</text>
<text x="230.4" y="40.1">15</text>
<text x="202.7" y="45.2">3</text>
<text x="202.7" y="47.8">4</text>
<text x="230.4" y="45.2">20</text>
<text x="230.4" y="47.8">11</text>
<text x="238.8" y="46.3">3.3V</text>
<text x="202.7" y="50.3">5</text>
<text x="230.4" y="50.3">10</text>
<text x="230.4" y="52.8">18</text>
<text x="119.4" y="55.5">DGND</text>
<text x="185.7" y="54.9">3.3V</text>
<text x="230.4" y="55.4">14</text>
<text x="230.4" y="60.5">21</text>
<text x="238.8" y="61.6">DGND</text>
<text x="210.9" y="72.7">3.3V</text>
<text x="171.8" y="88">DGND</text>
<text x="124.8" y="90.5">3.3V</text>
<text x="132.4" y="90.5">3.3VA</text>
<text x="210.9" y="91">DGND</text>
<text x="126.5" y="99.9" transform="rotate(-90 126.5 99.9)">15</text>
<text x="134.1" y="99.9" transform="rotate(-90 134.1 99.9)">7</text>
<text x="174.8" y="99.9" transform="rotate(-90 174.8 99.9)">5</text>
<text x="177.3" y="99.9" transform="rotate(-90 177.3 99.9)">4</text>
<text x="179.8" y="99.9" transform="rotate(-90 179.8 99.9)">3</text>
<text x="182.4" y="99.9" transform="rotate(-90 182.4 99.9)">2</text>
<text x="195.6" y="100.7">3.3V</text>
<text x="86.7" y="104.7">3.3V</text>
<text x="110" y="103.6">10</text>
<text x="149.1" y="103.6">8</text>
<text x="172.3" y="103.6">1</text>
<text x="86.7" y="109.8">3.3V</text>
<text x="110" y="108.7">16</text>
<text x="111.3" y="113.8">2</text>
<text x="149.1" y="108.7">6</text>
<text x="149.1" y="113.8">5</text>
<text x="110" y="118.9">14</text>
<text x="149.1" y="118.9">11</text>
<text x="172.8" y="114.9">DGND</text>
<text x="195.6" y="119">DGND</text>
<text x="111.3" y="124">1</text>
<text x="149.1" y="124">12</text>
<text x="61" y="131.7">DGND</text>
<text x="86.4" y="129.1">DGND 510</text>
<text x="111.3" y="129">3</text>
<text x="149.1" y="129">13</text>
<text x="195.6" y="126.1">3.3VA</text>
<text x="126.5" y="135.2" transform="rotate(-90 126.5 135.2)">9</text>
<text x="134.1" y="135.2" transform="rotate(-90 134.1 135.2)">4</text>
<text x="78.8" y="141.8">DGND</text>
<text x="124.5" y="146.9">DGND</text>
<text x="195.6" y="144.4">DGND</text>
<text x="210.9" y="146.4">3.3V</text>
<text x="226.1" y="146.4">3.3VA</text>
<text x="91.5" y="152">DGND</text>
<text x="203" y="191.6">Title</text>
<text x="203" y="199.2">Size</text>
<text x="205.5" y="201.8">A4</text>
<text x="213.2" y="199.2">Document Number</text>
<text x="286.8" y="199.2">Rev</text>
<text x="203" y="206.8">Date:</text>
<text x="216.2" y="206.8">Tuesday, May 27, 2014</text>
<text x="253.8" y="206.8">Sheet</text>
<text x="266.5" y="206.8">2</text>
<text x="274.1" y="206.8">of</text>
<text x="281.7" y="206.8">2</text>
</g>
<g font-size="2.3" fill="#000080">
<text x="25.4" y="14.8">FBC1</text>
<text x="38.1" y="17.4">BEAD</text>
<text x="30.5" y="19.9">XC1</text>
<text x="53.4" y="22.4">RC1</text>
<text x="124.5" y="19.9">UC1</text>
<text x="207.6" y="18.9">UC2</text>
<text x="12.7" y="25">CC1</text>
<text x="61" y="25">33</text>
<text x="91.5" y="25">RC2</text>
<text x="99.1" y="27.5">4.7K</text>
<text x="233.7" y="27.5">RC6</text>
<text x="241.4" y="25">NC</text>
<text x="12.7" y="30.1">0.1uF</text>
<text x="30.5" y="32.6">30.72MHz</text>
<text x="119.4" y="35.1">CDCV304PW</text>
<text x="233.7" y="30.1">RC7</text>
<text x="241.4" y="32.6">0</text>
<text x="241.4" y="30.1">0</text>
<text x="241.4" y="35.1">0</text>
<text x="241.4" y="37.7">0</text>
<text x="114.4" y="45.3">CC2</text>
<text x="114.4" y="50.4">0.1uF</text>
<text x="182.9" y="60.5">4.7K</text>
<text x="182.9" y="63.1">4.7K</text>
<text x="208.3" y="65.6">SI5351C-X-GM</text>
<text x="213.4" y="78.3">CC3</text>
<text x="213.4" y="83.4">0.1uF</text>
<text x="221" y="78.3">CC4</text>
<text x="221" y="83.4">0.01uF</text>
<text x="228.7" y="78.3">CC5</text>
<text x="228.7" y="83.4">0.001uF1uF</text>
<text x="236.3" y="78.3">CC6</text>
<text x="243.9" y="78.3">CC8</text>
<text x="243.9" y="83.4">4.7uF</text>
<text x="116.1" y="100.2">UC3</text>
<text x="94" y="103.7">RC10</text>
<text x="101.6" y="103.7">4.7K</text>
<text x="155" y="103.7">CC21</text>
<text x="165.2" y="106.3">0.01uF</text>
<text x="180.4" y="103.7">JC1</text>
<text x="180.4" y="106.3">SMA-S</text>
<text x="198.2" y="106.3">CC7</text>
<text x="205.8" y="106.3">CC12</text>
<text x="213.4" y="106.3">CC13</text>
<text x="221" y="106.3">CC14</text>
<text x="228.7" y="106.3">CC15</text>
<text x="68.6" y="113.9">RC12</text>
<text x="76.2" y="113.9">470</text>
<text x="94" y="108.8">RC11</text>
<text x="101.6" y="108.8">10</text>
<text x="155" y="113.9">CC23</text>
<text x="155" y="108.8">CC22</text>
<text x="165.2" y="111.3">0.01uF</text>
<text x="198.2" y="111.3">0.1uF</text>
<text x="205.8" y="111.3">0.01uF</text>
<text x="213.4" y="111.3">0.001uF1uF</text>
<text x="228.7" y="111.3">4.7uF</text>
<text x="63.5" y="119">CC11</text>
<text x="81.3" y="116.4">CC9</text>
<text x="88.9" y="116.4">CC10</text>
<text x="122" y="116.4">ADF4002BRUZ</text>
<text x="165.2" y="116.4">220pF</text>
<text x="63.5" y="124">22pF</text>
<text x="81.3" y="124">RC13</text>
<text x="81.3" y="121.5">22pF</text>
<text x="88.9" y="121.5">22pF</text>
<text x="94" y="121.5">RC14</text>
<text x="81.3" y="131.7">330</text>
<text x="101.6" y="126.6">RC15</text>
<text x="198.2" y="131.7">CC17</text>
<text x="205.8" y="131.7">CC16</text>
<text x="213.4" y="131.7">CC19</text>
<text x="221" y="131.7">CC18</text>
<text x="228.7" y="131.7">CC20</text>
<text x="94" y="136.7">DC1</text>
<text x="101.6" y="134.2">10K</text>
<text x="198.2" y="136.7">0.1uF</text>
<text x="205.8" y="136.7">0.01uF</text>
<text x="213.4" y="136.7">0.001uF1uF</text>
<text x="228.7" y="136.7">4.7uF</text>
<text x="94" y="144.4">LED</text>
<text x="210.9" y="149.4">FBC2</text>
<text x="223.6" y="152">BEAD</text>
</g>
<g font-size="2.3" fill="#004080">
<text x="31.8" y="24">VCC OUT</text>
<text x="115.6" y="24">CLKIN</text>
<text x="134.5" y="24">1Y3</text>
<text x="221.7" y="24">CLK0</text>
<text x="31.8" y="29">GND</text>
<text x="38.7" y="29">NC</text>
<text x="115.6" y="26.5">OE</text>
<text x="115.6" y="29">1Y0</text>
<text x="133.7" y="29">VDD</text>
<text x="134.5" y="26.5">1Y2</text>
<text x="207.1" y="29">XA</text>
<text x="221.7" y="26.5">CLK1</text>
<text x="221.7" y="29">CLK2</text>
<text x="115.6" y="31.6">GND</text>
<text x="134.5" y="31.6">1Y1</text>
<text x="207.1" y="31.6">XB</text>
<text x="221.7" y="31.6">CLK3</text>
<text x="221.7" y="34.1">CLK4</text>
<text x="207.1" y="36.7">CLKIN</text>
<text x="207.1" y="41.7">OE#</text>
<text x="221.7" y="36.7">CLK5</text>
<text x="221.7" y="39.2">CLK6</text>
<text x="221.7" y="41.7">CLK7</text>
<text x="207.1" y="46.8">INTR</text>
<text x="222.6" y="46.8">VDD</text>
<text x="207.1" y="49.4">SCL</text>
<text x="207.1" y="51.9">SDA</text>
<text x="221" y="49.4">VDDA</text>
<text x="221" y="51.9">VDDB</text>
<text x="220.9" y="54.4">VDDC</text>
<text x="220.9" y="57">VDDD</text>
<text x="222.7" y="62.1">PAD</text>
<text x="115.6" y="105.2">CE</text>
<text x="139.2" y="105.2">REFIN</text>
<text x="115.6" y="110.3">VP</text>
<text x="128.1" y="109.4" transform="rotate(-90 128.1 109.4)">DVDD</text>
<text x="135.7" y="109.3" transform="rotate(-90 135.7 109.3)">AVDD</text>
<text x="139.2" y="110.3">RFINA</text>
<text x="115.6" y="115.4">CP</text>
<text x="139.2" y="115.4">RFINB</text>
<text x="115.6" y="120.5">MUXOUT</text>
<text x="115.6" y="125.6">RSET</text>
<text x="140" y="125.6">DATA</text>
<text x="141.7" y="120.5">CLK</text>
<text x="115.6" y="130.6">CPGND</text>
<text x="128.1" y="130.9" transform="rotate(-90 128.1 130.9)">DGND</text>
<text x="135.7" y="130.9" transform="rotate(-90 135.7 130.9)">AGND</text>
<text x="143.3" y="130.6">LE</text>
</g>
<g font-size="2.3" fill="#f00">
<text x="69.9" y="22.4">XTAL_CLK</text>
<text x="92.8" y="22.4">XTAL_CLK</text>
<text x="151.2" y="22.4">REF_ADF</text>
<text x="249.5" y="22.4">RF_REF_CLK</text>
<text x="92.8" y="27.5">CLK_BUFF</text>
<text x="251.5" y="27.5">RF_RXCLK</text>
<text x="147.9" y="30">RF_REF_CLK</text>
<text x="184.2" y="35.1">CLK_BUFF</text>
<text x="252" y="32.6">RF_TXCLK</text>
<text x="252" y="30">PL_RXCLK</text>
<text x="252.5" y="35.1">PL_TXCLK</text>
<text x="186.7" y="47.8">SI5351_SCL</text>
<text x="186.7" y="50.3">SI5351_SDA</text>
<text x="161.3" y="58">SI5351_SCL RC3</text>
<text x="161.3" y="60.5">SI5351_SDA RC4</text>
<text x="257.1" y="91">ADF_SPI_CS#</text>
<text x="257.1" y="93.5">ADF_SPI_CLK</text>
<text x="274.9" y="92.3">ADF_SPI_CS#</text>
<text x="274.9" y="94.8">ADF_SPI_CLK</text>
<text x="257.1" y="96.1">ADF_SPI_MOSI</text>
<text x="257.1" y="101.1">RF_REF_CLK</text>
<text x="274.9" y="97.4">ADF_SPI_MOSI</text>
<text x="259.1" y="103.7">RF_RXCLK</text>
<text x="259.6" y="106.2">RF_TXCLK</text>
<text x="274.9" y="102.4">RF_REF_CLK</text>
<text x="274.9" y="105">RF_RXCLK</text>
<text x="274.9" y="107.5">RF_TXCLK</text>
<text x="56.4" y="113.8">XTAL_VT</text>
<text x="171.5" y="108.8">REF_ADF</text>
<text x="259.6" y="108.8">PL_RXCLK</text>
<text x="260.2" y="111.3">PL_TXCLK</text>
<text x="274.9" y="110.1">PL_RXCLK</text>
<text x="274.9" y="112.6">PL_TXCLK</text>
<text x="155.5" y="118.9">ADF_SPI_CLK</text>
<text x="257.1" y="116.4">SI5351_SCL</text>
<text x="257.1" y="118.9">SI5351_SDA</text>
<text x="274.9" y="117.7">SI5351_SCL</text>
<text x="155.5" y="124">ADF_SPI_MOSI</text>
<text x="274.9" y="120.2">SI5351_SDA</text>
<text x="155.5" y="129.1">ADF_SPI_CS#</text>
</g>
<g font-size="1.8">
<text x="31.8" y="1.9">5</text>
<text x="90.1" y="1.9">4</text>
<text x="148.5" y="1.9">3</text>
<text x="206.8" y="1.9">2</text>
<text x="265.2" y="1.9">1</text>
<text x=".7" y="29.8">D</text>
<text x="295.1" y="29.8">D</text>
<text x=".7" y="80.9">C</text>
<text x="295.1" y="80.9">C</text>
<text x=".7" y="132.1">B</text>
<text x="295.1" y="132.1">B</text>
<text x=".7" y="183.3">A</text>
<text x="295.1" y="183.3">A</text>
<text x="31.8" y="209.2">5</text>
<text x="90.1" y="209.2">4</text>
<text x="148.5" y="209.2">3</text>
<text x="206.8" y="209.2">2</text>
<text x="265.2" y="209.2">1</text>
</g>
</svg>
